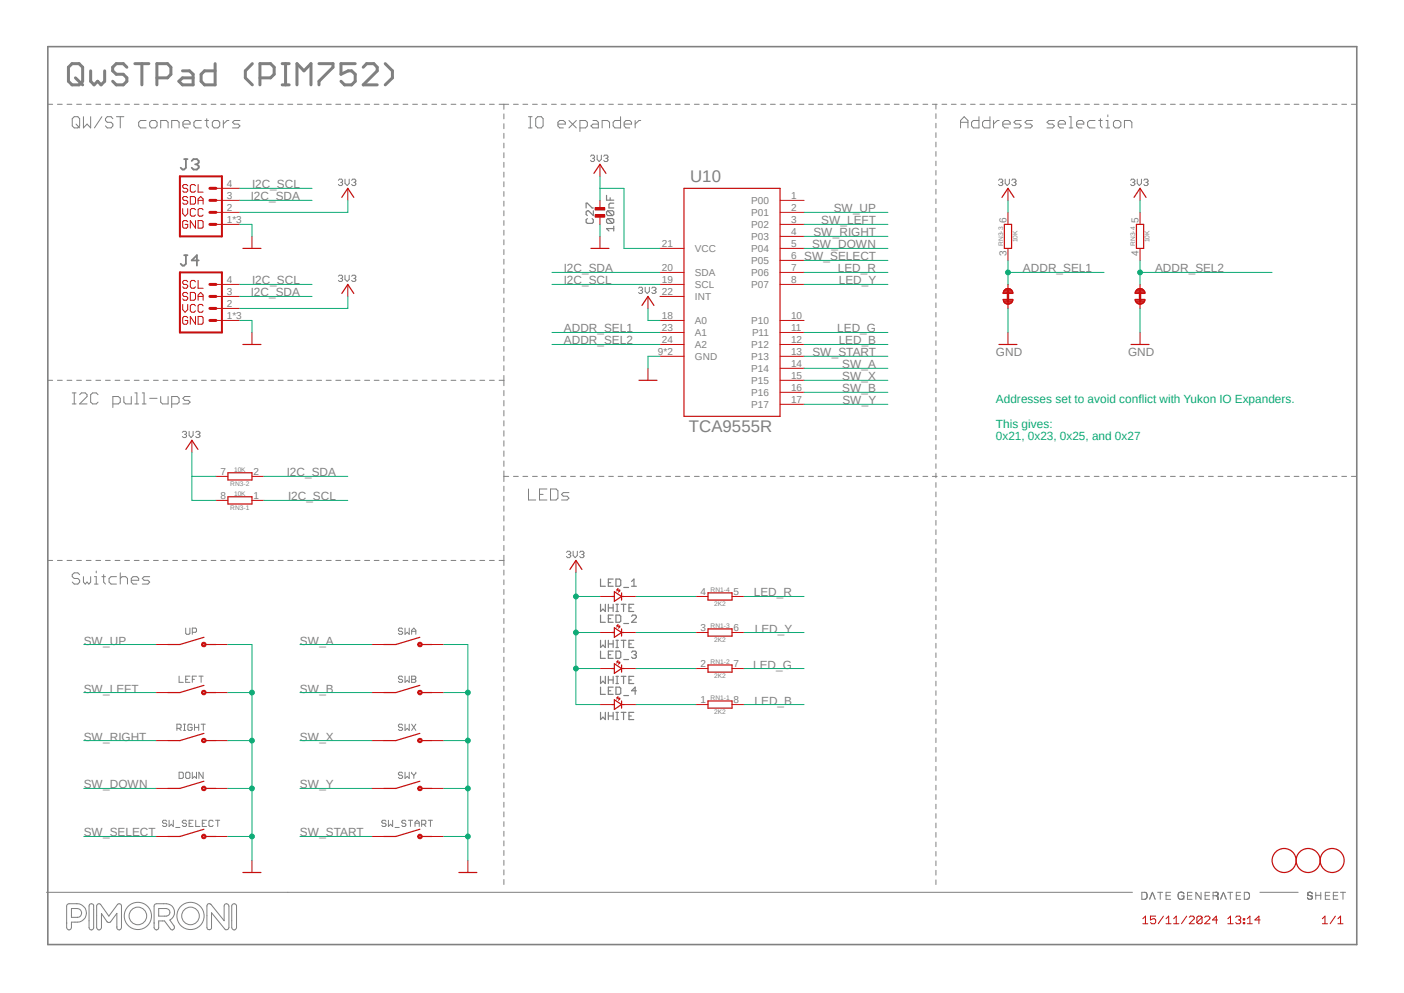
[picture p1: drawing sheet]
<svg xmlns="http://www.w3.org/2000/svg" width="297mm" height="210mm" viewBox="0 0 297 210" stroke-linecap="round" stroke-linejoin="round" font-family="sans-serif">
<path d="M9.6 9.5l277.8 190.8M287.4 9.5l-277.8 190.8" fill="none" stroke="#fff" stroke-width=".21"/>
<g fill="none" stroke="#808080" stroke-width=".21">
<path d="M10.1 22.1h1M12.1 22.1h1.1M14.2 22.1h1M15.3 25.1l.4-.4h.8l.3 .4v1.5l-.3 .5h-.8l-.4-.5zM16.1 26.2l.7 .9M16.2 22.1h1M17.7 24.7v2.4l.7-.9 .8 .9v-2.4M18.2 22.1h1.1M20.3 22.1h1M21.5 24.7l-1.5 2.4M22.3 22.1h1M23.9 25.1l-.4-.4h-.8l-.4 .4v.4l.4 .4h.8l.4 .3v.4l-.4 .5h-.8l-.4-.5"/>
<path d="M24.3 22.1h1.1M24.6 24.7h1.6M25.4 24.7v2.4M26.4 22.1h1M28.4 22.1h1M30.4 22.1h1.1M30.9 25.5h-1.2l-.4 .4v.7l.4 .5h1.2M32 25.5h.9l.3 .4v.7l-.3 .5h-.9l-.3-.5v-.7zM32.5 22.1h1M34 27.1v-1.6h1.2l.4 .4v1.2M34.5 22.1h1M36.3 27.1v-1.6h1.2l.4 .4v1.2"/>
<path d="M36.5 22.1h1M38.6 22.1h1M38.7 26.2h1.5v-.3l-.4-.4h-.7l-.4 .4v.7l.4 .5h.7M40.6 22.1h1M42.6 25.5h-1.2l-.4 .4v.7l.4 .5h1.2M42.6 22.1h1M43.3 25.5h.8M43.7 25.1v1.5l.4 .5M44.7 22.1h1M44.9 25.9l.4-.4h.8l.4 .4v.7l-.4 .5h-.8l-.4-.5zM46.7 22.1h1M47.2 25.5v1.6"/>
<path d="M48.4 25.5h-.4l-.8 .7M48.7 22.1h1M50.7 22.1h1.1M50.8 25.5h-1.2l-.4 .4 .4 .3h.8l.4 .4-.4 .5h-1.2M52.7 22.1h1.1M54.8 22.1h1M56.8 22.1h1.1M58.8 22.1h1.1M60.9 22.1h1M62.9 22.1h1.1M64.9 22.1h1.1M67 22.1h1"/>
<path d="M69 22.1h1.1M71 22.1h1.1M71.6 38.1l.2-.2h.5l.2 .2-.2 .5M72.1 38.6h.2M72.3 38.6l.2 .2-.2 .4h-.5l-.2-.2M73 37.9v.9l.4 .4 .5-.4v-.9M73.1 22.1h1M74.4 38.1l.2-.2h.5l.2 .2-.2 .5M74.8 38.6h.3M75.1 38.6l.2 .2-.2 .4h-.5l-.2-.2M75.1 22.1h1.1M77.1 22.1h1.1"/>
<path d="M79.2 22.1h1M81.2 22.1h1M83.2 22.1h1M85.3 22.1h1M87.3 22.1h1M89.3 22.1h1M91.4 22.1h1M93.4 22.1h1M95.4 22.1h1M97.5 22.1h1M99.5 22.1h1M101.5 22.1h1"/>
<path d="M103.5 22.1h1.1M105.6 22.1h2M106.6 22.1v1M106.6 24.1v1M106.6 26.2v1M106.6 28.2v1.1M106.6 30.3v1M106.6 32.3v1.1M106.6 34.3v1.1M106.6 36.4v1.1M106.6 38.4v1.1M108.6 22.1h1"/>
<path d="M110.6 22.1h1M111.8 27.1h.8M111.8 24.7h.8M112.2 24.7v2.4M112.6 22.1h1.1M113.3 25.1l.4-.4h.8l.4 .4v1.5l-.4 .5h-.8l-.4-.5zM114.6 22.1h1.1M116.7 22.1h1M118 26.2h1.6v-.3l-.4-.4h-.8l-.4 .4v.7l.4 .5h.8M118.7 22.1h1M120.4 25.5l1.5 1.6M120.7 22.1h1"/>
<path d="M121.9 25.5l-1.5 1.6M122.7 27.1h1.2l.3-.5v-.7l-.3-.4h-1.2v2.3M122.7 22.1h1M124.7 22.1h1M124.9 33.1l.2-.3h.5l.2 .3-.2 .4M125.3 33.5h.3M125.4 25.5h.8l.4 .4v1.2h-1.2l-.4-.5 .4-.4h1.2M125.6 33.5l.2 .2-.2 .5h-.5l-.2-.3M126.3 32.8v.9l.4 .5 .5-.5v-.9M126.7 22.1h1.1M127.4 27.1v-1.6h1.1l.4 .4v1.2M127.7 33.1l.2-.3h.5l.2 .3-.2 .4"/>
<path d="M128.1 33.5h.3M128.4 33.5l.2 .2-.2 .5h-.5l-.2-.3M128.8 22.1h1M130.8 22.1h1M131.3 24.7v2.4h-1.2l-.4-.5v-.7l.4-.4h1.2M132 26.2h1.6v-.3l-.4-.4h-.8l-.4 .4v.7l.4 .5h.8M132.8 22.1h1M134.4 25.5v1.6M134.8 22.1h1M135.6 25.5h-.4l-.8 .7M136.8 22.1h1M138.8 22.1h1"/>
<path d="M140.8 22.1h1.1M142.9 22.1h1M144.9 22.1h1M146.9 22.1h1M148.9 22.1h1M150.9 22.1h1M152.9 22.1h1M154.9 22.1h1.1M157 22.1h1M159 22.1h1M161 22.1h1M163 22.1h1"/>
<path d="M165 22.1h1M167 22.1h1M169 22.1h1.1M171.1 22.1h1M173.1 22.1h1M175.1 22.1h1M177.1 22.1h1M179.1 22.1h1M181.1 22.1h1.1M183.1 22.1h1M185.2 22.1h1M187.2 22.1h1"/>
<path d="M189.2 22.1h1M191.2 22.1h1M193.2 22.1h1M195.2 22.1h1.1M197.2 22.1h1M198 22.1v1M198 24v1.1M198 26.1v1M198 28.1v1M198 30.1v1M198 32v1.1M198 34.1v1"/>
<path d="M198 36.1v.9M198 38.1v1M199.3 22.1h1M201.3 22.1h1M203.2 25.9h1.6M203.2 27.1v-1.6l.8-.8 .8 .8v1.6M203.3 22.1h1M205.3 22.1h1M207.1 24.7v2.4h-1.2l-.4-.5v-.7l.4-.4h1.2M207.3 22.1h1M209.3 22.1h1.1M209.4 24.7v2.4h-1.2l-.3-.5v-.7l.3-.4h1.2"/>
<path d="M210.2 25.5v1.6M211.2 38.1l.3-.2h.4l.2 .2-.2 .5M211.3 22.1h1M211.4 25.5h-.4l-.8 .7M211.7 38.6h.2M211.9 38.6l.2 .2-.2 .4h-.4l-.3-.2M212.1 26.2h1.6v-.3l-.4-.4h-.7l-.5 .4v.7l.5 .5h.7M212.6 37.9v.9l.5 .4 .4-.4v-.9M213.4 22.1h1M214 38.1l.2-.2h.5l.2 .2-.2 .5M214.5 38.6h.2M214.7 38.6l.2 .2-.2 .4h-.5l-.2-.2"/>
<path d="M215.3 22.1h1.1M216 25.5h-1.1l-.4 .4 .4 .3h.7l.4 .4-.4 .5h-1.1M217.4 22.1h1M218.4 25.5h-1.2l-.4 .4 .4 .3h.8l.4 .4-.4 .5h-1.2M219.4 22.1h1M221.4 22.1h1M223.1 25.5h-1.2l-.4 .4 .4 .3h.8l.4 .4-.4 .5h-1.2M223.4 22.1h1.1M223.9 26.2h1.5v-.3l-.4-.4h-.8l-.3 .4v.7l.3 .5h.8M225.4 22.1h1M226.2 27.1h.7M226.2 24.7h.4v2.4"/>
<path d="M227.5 22.1h1M227.8 26.2h1.5v-.3l-.4-.4h-.8l-.3 .4v.7l.3 .5h.8M229.4 22.1h1.1M231.5 22.1h1M231.6 25.5h-1.1l-.4 .4v.7l.4 .5h1.1M232.4 25.5h.8M232.8 25.1v1.5l.4 .5M233.5 22.1h1M234 27.1h.7M234 25.5h.4v1.6M234.4 24.3v.4M235.5 22.1h1"/>
<path d="M235.5 25.9l.4-.4h.8l.4 .4v.7l-.4 .5h-.8l-.4-.5zM237.5 22.1h1M237.9 27.1v-1.6h1.2l.3 .4v1.2M239.2 38.1l.2-.2h.4l.3 .2v.3l-.3 .2M239.5 22.1h1M239.6 38.6h.2M239.8 38.6l.3 .2-.3 .4h-.4l-.2-.2M240.6 37.9v.9l.4 .4 .5-.4v-.9M241.6 22.1h1M242 38.1l.2-.2h.5l.2 .2-.2 .5M242.4 38.6h.3M242.7 38.6l.2 .2-.2 .4h-.5l-.2-.2"/>
<path d="M243.6 22.1h1M245.6 22.1h1M247.6 22.1h1M249.6 22.1h1M251.6 22.1h1M253.6 22.1h1M255.7 22.1h1M257.7 22.1h1M259.7 22.1h1M261.7 22.1h1M263.7 22.1h1M265.7 22.1h1"/>
<path d="M267.7 22.1h1M269.7 22.1h1.1M271.8 22.1h1M273.8 22.1h1M275.8 22.1h1M277.8 22.1h1M279.8 22.1h1M281.8 22.1h1M283.8 22.1h1.1M285.9 22.1h1M71.6 58.4l.2-.2h.5l.2 .2-.2 .5M72.1 58.9h.2"/>
<path d="M72.3 58.9l.2 .2-.2 .4h-.5l-.2-.2M73 58.2v.9l.4 .4 .5-.4v-.9M74.4 58.4l.2-.2h.5l.2 .2-.2 .5M74.8 58.9h.3M75.1 58.9l.2 .2-.2 .4h-.5l-.2-.2M106.6 40.5v1M106.6 42.5v1.1M106.6 44.6v1M106.6 46.7v1M106.6 48.7v1M106.6 50.7v1.1M106.6 52.8v1"/>
<path d="M106.6 54.8v1.1M106.6 56.9v1M106.6 58.9v1.1M198 40v1.1M198 42.1v1M198 44.1v.9M198 46.1v1M198 48v1.1M198 50.1v1M198 52.1v.9M198 54.1v1M198 56v1.1"/>
<path d="M198 58.1v1M106.6 61v1M106.6 63v1.1M106.6 65.1v1M106.6 67.1v1.1M106.6 69.2v1M106.6 71.2v1.1M106.6 73.3v1M106.6 75.3v1.1M106.6 77.3v1.1M106.6 79.4v2.2M135.1 61l.2-.3h.4l.2 .3-.2 .4"/>
<path d="M135.5 61.4h.2M135.7 61.4l.2 .2-.2 .5h-.4l-.2-.3M136.5 60.7v.9l.4 .5 .5-.5v-.9M137.9 61l.2-.3h.4l.3 .3-.3 .4M138.3 61.4h.2M138.5 61.4l.3 .2v.2l-.3 .3h-.4l-.2-.3M198 60.1v.9M198 62.1v1M198 64.1v1M198 66.1v1M198 68.1v.9M198 70.1v1"/>
<path d="M198 72.1v1M198 74.1v1M198 76.1v.9M198 78.1v1M10.1 80.4h1M12.1 80.4h1.1M14.2 80.4h1M15.3 85.4h.8M15.3 83.1h.8M15.7 83.1v2.3M16.2 80.4h1M16.8 83.5l.4-.4h.8l.4 .4v.4l-1.6 1.5h1.6"/>
<path d="M18.2 80.4h1.1M20.3 80.4h1M20.7 83.5l-.3-.4h-.8l-.4 .4v1.5l.4 .4h.8l.3-.4M22.3 80.4h1M23.9 85.4h1.1l.4-.4v-.8l-.4-.3h-1.1v2.3M24.3 80.4h1.1M26.2 83.9v1.1l.4 .4h1.2v-1.5M26.4 80.4h1M28.4 80.4h1M28.5 85.4h.8M28.5 83.1h.5v2.3M30.1 85.4h.8"/>
<path d="M30.1 83.1h.4v2.3M30.4 80.4h1.1M31.7 84.2h1.5M32.5 80.4h1M34 83.9v1.1l.4 .4h1.2v-1.5M34.5 80.4h1M36.3 85.4h1.2l.4-.4v-.8l-.4-.3h-1.2v2.3M36.5 80.4h1M38.6 80.4h1M38.6 91.4l.2-.2h.4l.3 .2-.3 .5M39 91.9h.2M39.2 91.9l.3 .2-.3 .4h-.4l-.2-.2"/>
<path d="M40 91.2v.9l.4 .4 .5-.4v-.9M40.2 83.9h-1.1l-.4 .3 .4 .5h.7l.4 .3-.4 .4h-1.1M40.6 80.4h1M41.4 91.4l.2-.2h.4l.3 .2v.3l-.3 .2M41.8 91.9h.2M42 91.9l.3 .2v.2l-.3 .2h-.4l-.2-.2M42.6 80.4h1M44.7 80.4h1M46.7 80.4h1M48.7 80.4h1M50.7 80.4h1.1M52.7 80.4h1.1"/>
<path d="M54.8 80.4h1M56.8 80.4h1.1M58.8 80.4h1.1M60.9 80.4h1M62.9 80.4h1.1M64.9 80.4h1.1M67 80.4h1M69 80.4h1.1M71 80.4h1.1M73.1 80.4h1M75.1 80.4h1.1M77.1 80.4h1.1"/>
<path d="M79.2 80.4h1M81.2 80.4h1M83.2 80.4h1M85.3 80.4h1M87.3 80.4h1M89.3 80.4h1M91.4 80.4h1M93.4 80.4h1M95.4 80.4h1M97.5 80.4h1M99.5 80.4h1M101.5 80.4h1"/>
<path d="M103.5 80.4h1.1M105.6 80.4h1M106.6 82.6v1.1M106.6 84.7v1.2M106.6 86.8v1.2M106.6 89v1.1M106.6 91.1v1.1M106.6 93.2v1.2M106.6 95.4v1.1M106.6 97.5v1.1M106.6 99.6v2.3M198 80.1v1"/>
<path d="M198 82.1v1M198 84.1v.9M198 86.1v1M198 88.1v1M198 90.1v1M198 92.1v.9M198 94.1v1M198 96.1v1M198 98.1v1M10.1 118.5h1M12.1 118.5h1.1M14.2 118.5h1"/>
<path d="M16.2 118.5h1M18.2 118.5h1.1M20.3 118.5h1M22.3 118.5h1M24.3 118.5h1.1M26.4 118.5h1M28.4 118.5h1M30.4 118.5h1.1M32.5 118.5h1M34.5 118.5h1M36.5 118.5h1M38.6 118.5h1"/>
<path d="M40.6 118.5h1M42.6 118.5h1M44.7 118.5h1M46.7 118.5h1M48.7 118.5h1M50.7 118.5h1.1M52.7 118.5h1.1M54.8 118.5h1M56.8 118.5h1.1M58.8 118.5h1.1M60.9 118.5h1M62.9 118.5h1.1"/>
<path d="M64.9 118.5h1.1M67 118.5h1M69 118.5h1.1M71 118.5h1.1M73.1 118.5h1M75.1 118.5h1.1M77.1 118.5h1.1M79.2 118.5h1M81.2 118.5h1M83.2 118.5h1M85.3 118.5h1M87.3 118.5h1"/>
<path d="M89.3 118.5h1M91.4 118.5h1M93.4 118.5h1M95.4 118.5h1M97.5 118.5h1M99.5 118.5h1M101.5 118.5h1M103.5 118.5h1.1M105.6 118.5h1M106.6 102.8v1.1M106.6 104.9v1.1M106.6 107v1.1"/>
<path d="M106.6 109.1v1.1M106.6 111.2v1.1M106.6 113.3v1M106.6 115.4v1.1M106.6 117.4v2.2M106.6 100.8h1M108.6 100.8h1M110.6 100.8h1M111.8 103.4v2.3h1.5M112.6 100.8h1.1M114.1 104.6h.8M114.6 100.8h1.1"/>
<path d="M115.7 103.4h-1.6v2.3h1.6M116.5 103.4h1.1l.4 .4v1.6l-.4 .3h-1.1zM116.7 100.8h1M118.7 100.8h1M119.8 116.8l.3-.2h.4l.2 .2v.3l-.2 .2M120.3 117.3h.2M120.4 104.2h-1.2l-.4 .4 .4 .3h.8l.4 .5-.4 .3h-1.2M120.5 117.3l.2 .2-.2 .4h-.4l-.3-.2M120.7 100.8h1M121.2 116.6v.9l.5 .4 .4-.4v-.9M122.6 116.8l.3-.2h.4l.2 .2-.2 .5M122.7 100.8h1"/>
<path d="M123.1 117.3h.2M123.3 117.3l.2 .2-.2 .4h-.4l-.3-.2M124.7 100.8h1M126.7 100.8h1.1M128.8 100.8h1M130.8 100.8h1M132.8 100.8h1M134.8 100.8h1M136.8 100.8h1M138.8 100.8h1M140.8 100.8h1.1M142.9 100.8h1"/>
<path d="M144.9 100.8h1M146.9 100.8h1M148.9 100.8h1M150.9 100.8h1M152.9 100.8h1M154.9 100.8h1.1M157 100.8h1M159 100.8h1M161 100.8h1M163 100.8h1M165 100.8h1M167 100.8h1"/>
<path d="M169 100.8h1.1M171.1 100.8h1M173.1 100.8h1M175.1 100.8h1M177.1 100.8h1M179.1 100.8h1M181.1 100.8h1.1M183.1 100.8h1M185.2 100.8h1M187.2 100.8h1M189.2 100.8h1M191.2 100.8h1"/>
<path d="M193.2 100.8h1M195.2 100.8h1.1M197.2 100.8h1M198 100.1v.9M198 102.1v1M198 104.1v1M198 106.1v1M198 108.1v1M198 110.1v1M198 112.1v1M198 114.1v1M198 116.1v1"/>
<path d="M198 118.1v1M199.3 100.8h1M201.3 100.8h1M203.3 100.8h1M205.3 100.8h1M207.3 100.8h1M209.3 100.8h1.1M211.3 100.8h1M213.4 100.8h1M215.3 100.8h1.1M217.4 100.8h1M219.4 100.8h1"/>
<path d="M221.4 100.8h1M223.4 100.8h1.1M225.4 100.8h1M227.5 100.8h1M229.4 100.8h1.1M231.5 100.8h1M233.5 100.8h1M235.5 100.8h1M237.5 100.8h1M239.5 100.8h1M241.6 100.8h1M243.6 100.8h1"/>
<path d="M245.6 100.8h1M247.6 100.8h1M249.6 100.8h1M251.6 100.8h1M253.6 100.8h1M255.7 100.8h1M257.7 100.8h1M259.7 100.8h1M261.7 100.8h1M263.7 100.8h1M265.7 100.8h1M267.7 100.8h1"/>
<path d="M269.7 100.8h1.1M271.8 100.8h1M273.8 100.8h1M275.8 100.8h1M277.8 100.8h1M279.8 100.8h1M281.8 100.8h1M283.8 100.8h1.1M285.9 100.8h1M39.3 132.8v1.1l.2 .3h.5l.2-.3v-1.1M40.7 133.7h.7l.2-.2v-.4l-.2-.3h-.7v1.4M85.2 133.1l-.2-.3h-.5l-.2 .5 .2 .2h.5l.2 .4-.2 .3h-.5l-.2-.3"/>
<path d="M85.7 132.8v1.4l.4-.5 .5 .5v-1.4M87.1 133.5h.9M87.1 134.2v-.9l.4-.5 .5 .5v.9M106.6 120.6v1M106.6 122.6v1.1M106.6 124.7v1M106.6 126.7v1.1M106.6 128.8v1M106.6 130.8v1.1M106.6 132.8v1.1M106.6 134.9v1M106.6 136.9v1.1"/>
<path d="M106.6 139v1M198 120.1v1M198 122.1v1M198 124.1v1M198 126.1v1M198 128.1v1M198 130.1v1M198 132.1v1M198 134.1v1M198 136.1v1M198 138.1v1M37.4 154.1h.7l.2-.3v-.4l-.2-.2h-.7v1.3"/>
<path d="M37.8 154.1l.5 .4M37.9 143v1.3h.9M38.8 153.2h.4M38.8 154.5h.4M39 153.2v1.3M39.3 143.7h.4M40.2 143h-.9v1.3h.9M40.6 153.4l-.2-.2h-.4l-.2 .2v.9l.2 .2h.4l.2-.2v-.5h-.4M40.7 143.7h.4M41.1 153.8h.9M41.1 153.2v1.3M41.6 143h-.9v1.3"/>
<path d="M42 153.2v1.3M42.1 143h.9M42.5 143v1.3M42.5 153.2h.9M43 153.2v1.3M85.2 143.2l-.2-.2h-.5l-.2 .4 .2 .3h.5l.2 .4-.2 .2h-.5l-.2-.2M85.2 153.4l-.2-.2h-.5l-.2 .2 .2 .4h.5l.2 .3-.2 .4h-.5l-.2-.2M85.7 143v1.3l.4-.4 .5 .4v-1.3M85.7 153.2v1.3l.4-.4 .5 .4v-1.3M87.1 143h.7l.2 .2-.2 .5 .2 .4-.2 .2h-.7zM87.1 143.7h.7M87.1 153.2l.9 1.3"/>
<path d="M88 153.2l-.9 1.3M106.6 141v1.1M106.6 143.1v1M106.6 145.1v1.1M106.6 147.2v1M106.6 149.2v1M106.6 151.3v1M106.6 153.3v1M106.6 155.4v1M106.6 157.4v1.1M106.6 159.4v1.1M198 140.1v1"/>
<path d="M198 142.1v1M198 144.1v1M198 146.1v1M198 148.1v1M198 150.1v1M198 152.1v1M198 154.1v1M198 156.1v1M198 158.1v1M35.3 173.7l-.2-.2h-.5l-.2 .2 .2 .4h.5l.2 .2-.2 .5h-.5l-.2-.2M35.8 173.5v1.3l.4-.5 .5 .5v-1.3M37.2 175h.9"/>
<path d="M37.9 163.3h.6l.3 .2v.9l-.3 .2h-.6zM39.3 163.5l.2-.2h.5l.2 .2v.9l-.2 .2h-.5l-.2-.2zM39.5 173.7l-.3-.2h-.4l-.2 .2v.2l.2 .2h.4l.3 .2-.3 .5h-.4l-.2-.2M40 174.1h.4M40.7 163.3v1.3l.4-.4 .5 .4v-1.3M40.9 173.5h-.9v1.3h.9M41.4 173.5v1.3h.9M42.8 174.1h.4M43 163.3v1.3l-.9-1.3v1.3M43.7 173.5h-.9v1.3h.9M45.1 173.7l-.2-.2h-.5l-.2 .2v.9l.2 .2h.5l.2-.2M45.6 173.5h.9"/>
<path d="M46.1 173.5v1.3M81.7 173.7l-.3-.2h-.4l-.2 .2 .2 .4h.4l.3 .2-.3 .5h-.4l-.2-.2M82.2 173.5v1.3l.4-.5 .5 .5v-1.3M83.6 175h.9M85.2 163.5l-.2-.2h-.5l-.2 .4 .2 .3h.5l.2 .4-.2 .2h-.5l-.2-.2M85.7 163.3v1.3l.4-.4 .5 .4v-1.3M85.9 173.7l-.3-.2h-.4l-.2 .2 .2 .4h.4l.3 .2-.3 .5h-.4l-.2-.2M86.4 173.5h.9M86.8 173.5v1.3M87.1 163.3v.2l.4 .5M87.5 164v.6M87.8 174.1h.9"/>
<path d="M87.8 174.8v-.9l.4-.4 .5 .4v.9M88 163.3v.2l-.5 .5M89.2 174.3h.7l.2-.2v-.4l-.2-.2h-.7v1.3M89.6 174.3l.5 .5M90.6 173.5h.9M91.1 173.5v1.3M106.6 161.5v1M106.6 163.5v1.1M106.6 165.6v1M106.6 167.6v1.1M106.6 169.7v1M106.6 171.7v1.1"/>
<path d="M106.6 173.8v1M106.6 175.8v1.1M106.6 177.8v1.1M106.6 179.9v1M198 160.1v1M198 162.1v1M198 164.1v1M198 166.1v1M198 168.1v1M198 170.1v1M198 172.1v1M198 174.1v1"/>
<path d="M198 176.1v1M198 178.1v1M9.8 188.7h229.8M14.1 195.2h.1M14.3 191.3l.1-.1a5.2 5.2 0 0 1 2.9 .2 1.94 1.94 0 0 1 .9 2.2 1.94 1.94 0 0 1-1.9 1.4h-1.2v1.2a.51 .51 0 0 1-.5 .5 .51 .51 0 0 1-.5-.5v-4.6zM15.1 192.2h1.2a.93 .93 0 0 1 1 .9 .93 .93 0 0 1-1 .9h-1.2zM16.3 194l.1 .1M19 191.3l.3-.2 .5 .3v4.8a.49 .49 0 0 1-.5 .5 .49 .49 0 0 1-.5-.5v-4.6zM20.6 191.3l.4-.2 .3 .2 1.7 2.5 1.8-2.5 .4-.2a.44 .44 0 0 1 .5 .5v4.6a.49 .49 0 0 1-.5 .5 .49 .49 0 0 1-.5-.5v-3l-1.3 1.7-.4 .2-.4-.2-1.1-1.7v3a.51 .51 0 0 1-.5 .5 .51 .51 0 0 1-.6-.5v-4.6zM32.6 195.2h.1M32.8 191.3l.3-.2h2.1a1.84 1.84 0 0 1 1.7 1.5 1.84 1.84 0 0 1-1 2l.9 1.2a.49 .49 0 0 1 0 .7 .49 .49 0 0 1-.7 0l-1.3-1.7h-1.2v1.4a.49 .49 0 0 1-.5 .5 .49 .49 0 0 1-.5-.5v-4.6zM33.6 192.2h1.6a.81 .81 0 0 1 .7 .8 .81 .81 0 0 1-.7 .8h-1.6z"/>
<path d="M43.9 191.3l.2-.2 .5 .2 2.8 3.4v-3.1a.51 .51 0 0 1 .5-.5 .51 .51 0 0 1 .5 .5v4.6a.51 .51 0 0 1-.3 .4 .51 .51 0 0 1-.6-.1l-2.8-3.5v3.2a.49 .49 0 0 1-.4 .4 .49 .49 0 0 1-.5-.4v-4.6zM49.2 191.3l.5-.1 .3 .4v4.6a.51 .51 0 0 1-.5 .5 .51 .51 0 0 1-.5-.5v-4.6zM106.6 181.9v1.1M106.6 184v1M106.6 186v1.1M198 180.1v1M198 182.1v1M198 184.1v1M198 186.1v1M241.6 188.7h.7l.3 .2 .1 .8-.3 .4-.8 .1zM242.3 190.2h.1M242.6 189v.1"/>
<path d="M242.6 189.8v.1M243.2 190.2l.6-1.5 .6 1.5M244.9 188.7h1.1M245.4 188.7v1.5M246.7 189.4h.9M247.6 188.7h-.9v1.5h.9M249.6 190.2h.1M249.9 189.5h.5v.7M250 188.7h.1M250.1 190.2h.1M250.2 188.8l-.5-.1-.4 .3v.8l.3 .4M250.2 188.8h.1"/>
<path d="M250.2 188.8l.2 .3M250.3 188.8h.1M250.4 190l-.3 .2h-.5M250.4 188.8v.1M250.4 189.9v.1M250.4 189.7v.2M251.2 189.4h.9M252.2 188.7h-1v1.5h1M254.1 188.7v1.5l-1.1-1.5v1.5M254.9 189.4h.9M255.9 188.7h-1v1.5h1M256.6 189.4l.8 .1"/>
<path d="M257.4 189.5h.1M257.5 189.5h.1M257.6 189.3v-.4l-.1-.2h-.9v1.5M257.6 189.6v.1M257.6 189.3v.1M257.6 189.5v.1M257.6 189.4h-.3M257.6 189.6v.2M257.6 189.7h.1M257.6 189.3h.1M257.6 190.2h.1M257.6 190l.1 .2"/>
<path d="M257.6 189.8l.1 .4M257.6 189.9l.1 .1M257.6 189.8l.1 .1M257.6 189l.1 .1M258.2 190.2l.6-1.5 .6 1.5M259.7 188.7h1.1M260.3 188.7v1.5M261.5 189.4h.9M262.5 188.7h-1v1.5h1M264 188.8h.1M264.2 188.9l.1 .3-.1 .7M264.2 188.9h.1"/>
<path d="M264.2 189.9v.1M264.2 188.9l-.3-.2h-.7v1.5h.6l.4-.2M266.5 188.7h8.1M276.6 189.7l.1 .4M276.6 188.9l.1 .3M276.6 189.1l.2 .3M276.6 188.9l.1 .1M276.7 189.3l.3 .1M276.7 190.1h.1M276.8 188.8h.1M276.8 190.1l.1 .1M276.8 189.4h.1"/>
<path d="M276.9 189.4l.6 .1M277 188.7h-.1M277.2 188.7h.1M277.2 189.4l.1 .1M277.3 190.2h.1M277.4 188.8h.1M277.4 188.8l-.5-.1-.3 .2M277.4 188.8l.2 .3M277.4 189.5l.3 .2M277.6 189.6v.3M277.6 190h.1M277.6 189.9l-.2 .3h-.6"/>
<path d="M277.6 189.8l.1 .1M278.3 189.4h1.1M278.3 188.7v1.5M279.4 188.7v1.5M280.4 189.4h.9M281.3 188.7h-.9v1.5h.9M282.1 189.4h.9M283 188.7h-.9v1.5h.9M283.5 188.7h1.1M284.1 188.7v1.5"/>
<circle cx="29.2" cy="193.7" r="2.88"/>
<circle cx="29.2" cy="193.7" r="1.86"/>
<circle cx="40.3" cy="193.7" r="2.88"/>
<circle cx="40.3" cy="193.7" r="1.86"/>
</g>
<g fill="none" stroke="#808080" stroke-width=".64">
<path d="M15.2 13.5h1.5l.8 .7v3l-.8 .7h-1.5l-.7-.7v-3zM16 16.5l1.5 1.4M19.2 15v2.2l.7 .7 .8-.7 .7 .7 .7-.7v-2.2M26.8 14.2l-.7-.7h-1.5l-.8 .7v.8l.8 .7h1.5l.7 .8v.7l-.7 .7h-1.5l-.8-.7M28.5 13.5h3M30 13.5v4.4M33.2 16.5h2.2l.8-.8v-1.5l-.8-.7h-2.2v4.4M38.6 15h1.5l.8 .7v2.2h-2.3l-.8-.7 .8-.7h2.3M45.5 13.5v4.4h-2.2l-.8-.7v-1.5l.8-.7h2.2M53.4 13.5l-1.5 1.5v1.5l1.5 1.4M55 16.5h2.2l.8-.8v-1.5l-.8-.7h-2.2v4.4M59.7 13.5h1.5"/>
<path d="M59.7 17.9h1.5M60.4 13.5v4.4M62.8 17.9v-4.4l1.5 1.5 1.5-1.5v4.4M67.5 13.5h2.9v.7l-2.9 3v.7M75.1 13.5h-3v2.2l1.6-.7h.7l.7 .7v1.5l-.7 .7h-1.5l-.8-.7M76.8 14.2l.8-.7h1.5l.7 .7v.8l-3 2.9h3M81.5 13.5l1.5 1.5v1.5l-1.5 1.4"/>
</g>
<path d="M10.1 9.9h276.9v189.9h-276.9z" fill="none" stroke="#808080" stroke-width=".34"/>
<g fill="none" stroke="#808080" stroke-width=".25">
<path d="M124 44v-1h.2l1.1 1h.2M124.2 46.2l-.2 .3v.5l.2 .2h1.1l.2-.2v-.5l-.2-.3M125.5 44.6v1l-1-1h-.3l-.2 .2v.5l.2 .3M128.3 41.3v1h1.5M128.6 44.6h1l.2 .2v.5l-.2 .3M128.6 46.2h1l.2 .3v.5l-.2 .2M128.6 46.2l-.3 .3v.5l.3 .2h1M128.6 44.6l-.3 .2v.5l.3 .3h1M128.6 46.2l1 1M128.6 44.6l1 1M129.1 41.8v.5M129.8 48.3h-1.5l.5 .6"/>
<path d="M129.8 47.8v1.1M129.8 43h-.7l-.3 .2v.8h1M127 122.5v1.5h1.1M127 127.8v1.5l.6-.5 .5 .5v-1.5M127 130.1v1.5h1.1M127 135.4v1.5l.6-.5 .5 .5v-1.5M127 137.7v1.5h1.1M128.7 127.8v1.5M128.7 135.4v1.5M128.7 128.6h1M128.7 136.2h1M128.7 123.2h.5"/>
<path d="M128.7 138.5h.5M128.7 130.9h.5M129.7 122.5h-1v1.5h1M129.7 130.1h-1v1.5h1M129.7 137.7h-1v1.5h1M129.7 127.8v1.5M129.7 135.4v1.5M130.3 129.3h.5M130.3 127.8h.5M130.3 136.9h.5M130.3 135.4h.5M130.3 122.5h.8l.2 .2v1l-.2 .3h-.8z"/>
<path d="M130.3 130.1h.8l.2 .2v1.1l-.2 .2h-.8zM130.3 137.7h.8l.2 .3v1l-.2 .2h-.8zM130.6 127.8v1.5M130.6 135.4v1.5M131.4 127.8h1M131.4 135.4h1M131.9 127.8v1.5M131.9 135.4v1.5M132 124.2h1M132 139.5h1M132 131.9h1M133.1 128.6h.5"/>
<path d="M133.1 136.2h.5M133.6 138l.3-.3h.5l.2 .3v.2l-.2 .3M133.6 124h1M133.6 123l.5-.5v1.5M133.6 130.3l.3-.2h.5l.2 .2v.3l-1 1h1M134.1 127.8h-1v1.5h1M134.1 135.4h-1v1.5h1M134.1 138.5h.3M134.4 138.5l.2 .2v.3l-.2 .2h-.5l-.3-.2M127 143v1.6l.6-.5 .5 .5v-1.6M127 145.3v1.6h1.1M127 150.7v1.5l.6-.5 .5 .5v-1.5"/>
<path d="M128.7 143v1.6M128.7 150.7v1.5M128.7 143.8h1M128.7 151.4h1M128.7 146.1h.5M129.7 145.3h-1v1.6h1M129.7 143v1.6M129.7 150.7v1.5M130.3 144.6h.5M130.3 143h.5M130.3 152.2h.5M130.3 150.7h.5"/>
<path d="M130.3 145.3h.8l.2 .3v1l-.2 .3h-.8zM130.6 143v1.6M130.6 150.7v1.5M131.4 143h1M131.4 150.7h1M131.9 143v1.6M131.9 150.7v1.5M132 147.1h1M133.1 143.8h.5M133.1 151.4h.5M134.1 143h-1v1.6h1M134.1 150.7h-1v1.5h1"/>
<path d="M134.6 146.1h-1l.8-.8v1.6"/>
</g>
<path d="M38.9 33.7h.8M39.3 33.7v1.8l-.4 .4h-.3l-.4-.4M40.6 34l.3-.3h.8l.3 .3v.4l-.3 .4M41.3 34.8h.4M41.7 34.8l.3 .3v.4l-.3 .4h-.8l-.3-.4M38.9 54h.8M39.3 54v1.8l-.4 .4h-.3l-.4-.4M42 55.1h-1.4l1.1-1.1v2.2" fill="none" stroke="#808080" stroke-width=".38"/>
<g fill="none" stroke="#c90d0c" stroke-width=".25">
<path d="M51.4 52.5h3.8M72.3 41.7l1.3-1.9 1.2 1.9M51.4 72.9h3.8M72.3 62.1l1.3-1.9 1.2 1.9M43.1 134.8l-5 1.5h-2.6M43.6 136.3h2.1"/>
<circle cx="276.7" cy="182" r="2.54"/>
<circle cx="281.8" cy="182" r="2.54"/>
</g>
<path d="M38.1 37.3h8.8v12.7h-8.8zM38.1 57.6h8.8v12.7h-8.8z" fill="none" stroke="#c90d0c" stroke-width=".42"/>
<path d="M44.4 39.8h1.3M44.4 42.4h1.3M44.4 44.9h1.3M44.4 47.5h1.3M44.4 62.7h1.3M44.4 65.2h1.3M44.4 67.8h1.3M44.4 60.2h1.3" fill="none" stroke="#c90d0c" stroke-width=".64"/>
<g fill="none" stroke="#c90d0c" stroke-width=".21">
<path d="M39.7 39.3l-.2-.3h-.6l-.2 .3v.2l.2 .3h.6l.2 .3v.3l-.2 .2h-.6l-.2-.2M41.4 39.3l-.3-.3h-.5l-.3 .3v1.1l.3 .2h.5l.3-.2M41.9 39v1.6h1.1M45.7 39.8h5.1M73.6 39.8v2.6M38.7 44.1v1.1l.5 .5 .5-.5v-1.1M39.7 46.9l-.2-.2h-.6l-.2 .2v1.1l.2 .3h.6l.2-.3v-.5h-.5M39.7 41.8l-.2-.2h-.6l-.2 .2v.3l.2 .3h.6l.2 .2v.3l-.2 .3h-.6l-.2-.3M39.7 59.6l-.2-.3h-.6l-.2 .3v.3l.2 .3h.6l.2 .2v.3l-.2 .3h-.6l-.2-.3M40.3 41.6h.8l.3 .2v1.1l-.3 .3h-.8zM41.4 44.4l-.3-.3h-.5l-.3 .3v1.1l.3 .2h.5l.3-.2M41.4 46.7v1.6l-1.1-1.6v1.6"/>
<path d="M41.4 59.6l-.3-.3h-.5l-.3 .3v1.1l.3 .3h.5l.3-.3M41.9 42.4h1.1M41.9 43.2v-1.1l.6-.5 .5 .5v1.1M41.9 46.7h.8l.3 .2v1.1l-.3 .3h-.8zM41.9 59.3v1.7h1.1M43 44.4l-.3-.3h-.5l-.3 .3v1.1l.3 .2h.5l.3-.2M45.7 47.5h5.1M45.7 44.9h5.1M45.7 42.4h5.1M53.3 50v2.5M38.7 64.4v1.1l.5 .5 .5-.5v-1.1M39.7 62.1l-.2-.3h-.6l-.2 .3v.3l.2 .3h.6l.2 .2v.3l-.2 .3h-.6l-.2-.3"/>
<path d="M39.7 67.2l-.2-.3h-.6l-.2 .3v1.1l.2 .3h.6l.2-.3v-.5h-.5M40.3 61.8h.8l.3 .3v1.1l-.3 .3h-.8zM41.4 64.7l-.3-.3h-.5l-.3 .3v1l.3 .3h.5l.3-.3M41.4 66.9v1.7l-1.1-1.7v1.7M41.9 63.5v-1.1l.6-.6 .5 .6v1.1M41.9 66.9h.8l.3 .3v1.1l-.3 .3h-.8zM41.9 62.7h1.1M43 64.7l-.3-.3h-.5l-.3 .3v1l.3 .3h.5l.3-.3M45.7 67.8h5.1M45.7 65.2h5.1M45.7 62.7h5.1M45.7 60.2h5.1"/>
<path d="M53.3 70.3v2.6M73.6 60.2v2.5M33 136.3h2.5M45.7 136.3h2.5"/>
</g>
<path d="M42.7 136l.3-.2 .5 .2v.6l-.2 .2-.6-.2-.1-.3h.3l.2-.2 .2 .2-.2 .2-.2-.2h-.3z" fill-rule="evenodd" fill="#c90d0c"/>
<path d="M42.7 136l.3-.2 .5 .2v.6l-.2 .2-.6-.2-.1-.3h.3l.2-.2 .2 .2-.2 .2-.2-.2h-.3zM33 146.5h2.5M45.7 146.5h2.5" fill="none" stroke="#c90d0c" stroke-width=".21"/>
<path d="M43.1 144.9l-5 1.6h-2.6M43.6 146.5h2.1" fill="none" stroke="#c90d0c" stroke-width=".25"/>
<path d="M42.7 146.2l.3-.2 .5 .2v.5l-.2 .2h-.3l-.4-.4h.3l.2-.3 .2 .1v.3l-.2 .1-.2-.2h-.3z" fill-rule="evenodd" fill="#c90d0c"/>
<path d="M78.7 136.3h2.5M91.4 136.3h2.5M42.7 146.2l.3-.2 .5 .2v.5l-.2 .2h-.3l-.4-.4h.3l.2-.3 .2 .1v.3l-.2 .1-.2-.2h-.3z" fill="none" stroke="#c90d0c" stroke-width=".21"/>
<path d="M88.8 134.8l-5.1 1.5h-2.5M89.3 136.3h2.1" fill="none" stroke="#c90d0c" stroke-width=".25"/>
<path d="M88.4 136l.3-.2 .5 .2v.6l-.2 .2-.6-.2-.1-.3h.3l.2-.2 .3 .2-.3 .2-.2-.2h-.3z" fill-rule="evenodd" fill="#c90d0c"/>
<path d="M88.4 136l.3-.2 .5 .2v.6l-.2 .2-.6-.2-.1-.3h.3l.2-.2 .3 .2-.3 .2-.2-.2h-.3zM78.7 166.8h2.5M91.4 166.8h2.5" fill="none" stroke="#c90d0c" stroke-width=".21"/>
<path d="M88.8 165.2l-5.1 1.6h-2.5M89.3 166.8h2.1" fill="none" stroke="#c90d0c" stroke-width=".25"/>
<path d="M88.4 166.5l.3-.2h.3l.3 .5-.1 .2-.2 .2-.6-.2-.1-.2h.3l.2-.3 .3 .3-.3 .2-.2-.2h-.3z" fill-rule="evenodd" fill="#c90d0c"/>
<path d="M33 166.8h2.5M45.7 166.8h2.5M88.4 166.5l.3-.2h.3l.3 .5-.1 .2-.2 .2-.6-.2-.1-.2h.3l.2-.3 .3 .3-.3 .2-.2-.2h-.3zM53.3 182v2.5M99 182v2.5" fill="none" stroke="#c90d0c" stroke-width=".21"/>
<path d="M43.1 165.2l-5 1.6h-2.6M43.6 166.8h2.1M51.4 184.5h3.8M97.1 184.5h3.8" fill="none" stroke="#c90d0c" stroke-width=".25"/>
<path d="M42.7 166.5l.3-.2h.3l.3 .5-.1 .2-.2 .2-.6-.2-.1-.2h.3l.2-.3 .2 .3-.2 .2-.2-.2h-.3z" fill-rule="evenodd" fill="#c90d0c"/>
<path d="M78.7 146.5h2.5M91.4 146.5h2.5M42.7 166.5l.3-.2h.3l.3 .5-.1 .2-.2 .2-.6-.2-.1-.2h.3l.2-.3 .2 .3-.2 .2-.2-.2h-.3z" fill="none" stroke="#c90d0c" stroke-width=".21"/>
<path d="M88.8 144.9l-5.1 1.6h-2.5M89.3 146.5h2.1" fill="none" stroke="#c90d0c" stroke-width=".25"/>
<path d="M88.4 146.2l.3-.2 .5 .2v.5l-.2 .2h-.3l-.4-.4h.3l.2-.3 .2 .1v.3l-.2 .1-.2-.2h-.3z" fill-rule="evenodd" fill="#c90d0c"/>
<path d="M33 156.6h2.5M45.7 156.6h2.5M88.4 146.2l.3-.2 .5 .2v.5l-.2 .2h-.3l-.4-.4h.3l.2-.3 .2 .1v.3l-.2 .1-.2-.2h-.3z" fill="none" stroke="#c90d0c" stroke-width=".21"/>
<path d="M43.1 155.1l-5 1.5h-2.6M43.6 156.6h2.1" fill="none" stroke="#c90d0c" stroke-width=".25"/>
<path d="M42.7 156.3l.3-.1 .5 .1v.6l-.2 .2-.6-.2-.1-.3h.3l.2-.2 .2 .2-.2 .2-.2-.2h-.3z" fill-rule="evenodd" fill="#c90d0c"/>
<path d="M42.7 156.3l.3-.1 .5 .1v.6l-.2 .2-.6-.2-.1-.3h.3l.2-.2 .2 .2-.2 .2-.2-.2h-.3zM78.7 156.6h2.5M91.4 156.6h2.5" fill="none" stroke="#c90d0c" stroke-width=".21"/>
<path d="M88.8 155.1l-5.1 1.5h-2.5M89.3 156.6h2.1" fill="none" stroke="#c90d0c" stroke-width=".25"/>
<path d="M88.4 156.3l.3-.1 .5 .1v.6l-.2 .2-.6-.2-.1-.3h.3l.2-.2 .3 .2-.3 .2-.2-.2h-.3z" fill-rule="evenodd" fill="#c90d0c"/>
<path d="M88.4 156.3l.3-.1 .5 .1v.6l-.2 .2-.6-.2-.1-.3h.3l.2-.2 .3 .2-.3 .2-.2-.2h-.3zM33 176.9h2.5M45.7 176.9h2.5" fill="none" stroke="#c90d0c" stroke-width=".21"/>
<path d="M43.1 175.4l-5 1.5h-2.6M43.6 176.9h2.1" fill="none" stroke="#c90d0c" stroke-width=".25"/>
<path d="M42.7 176.7l.3-.3h.3l.3 .5-.1 .3-.2 .2-.6-.2-.1-.3h.3l.2-.2 .2 .2-.2 .2-.2-.2h-.3z" fill-rule="evenodd" fill="#c90d0c"/>
<path d="M42.7 176.7l.3-.3h.3l.3 .5-.1 .3-.2 .2-.6-.2-.1-.3h.3l.2-.2 .2 .2-.2 .2-.2-.2h-.3zM78.7 176.9h2.5M91.4 176.9h2.5" fill="none" stroke="#c90d0c" stroke-width=".21"/>
<path d="M88.8 175.4l-5.1 1.5h-2.5M89.3 176.9h2.1" fill="none" stroke="#c90d0c" stroke-width=".25"/>
<path d="M88.4 176.7l.3-.3h.3l.3 .5-.1 .3-.2 .2-.6-.2-.1-.3h.3l.2-.2 .3 .2-.3 .2-.2-.2h-.3z" fill-rule="evenodd" fill="#c90d0c"/>
<g fill="none" stroke="#c90d0c" stroke-width=".21">
<path d="M126.9 34.8v2.5M126.9 42.4v1.6M126.9 45.8v1.7M213.2 44.9v2.6M213.2 52.5v2.6M241.2 44.9v2.6M241.2 52.5v2.6M40.6 93.1v2.6M45.7 105.8h2.5M45.7 100.8h2.5M53.3 105.8h2.5M53.3 100.8h2.5"/>
<path d="M121.8 118.5v2.6M126.9 126.2h2.6M126.9 133.8h2.6M130.5 124.7l.2-.2v.3zM130.5 132.3l.2-.1v.2zM130.5 139.9l.2-.1v.2zM130.7 124.5l-.2 .5M130.7 139.8l-.2 .5M130.7 132.2l-.2 .4M130.9 124.9l.2-.1v.3zM130.9 132.5l.2-.1v.3zM131.1 124.8l-.2 .5"/>
<path d="M131.1 132.4l-.2 .5M132 126.2h2.5M132 133.8h2.5M126.9 141.4h2.6M126.9 149h2.6M130.5 147.5l.2-.1v.3zM130.7 147.4l-.2 .5M130.9 140.2l.2-.2v.3zM130.9 147.8l.2-.1v.2zM131.1 140l-.2 .5M131.1 147.7l-.2 .4M132 141.4h2.5"/>
<path d="M132 149h2.5M88.4 176.7l.3-.3h.3l.3 .5-.1 .3-.2 .2-.6-.2-.1-.3h.3l.2-.2 .3 .2-.3 .2-.2-.2h-.3z"/>
</g>
<g fill="none" stroke="#c90d0c" stroke-width=".25">
<path d="M125.6 36.7l1.3-1.9 1.3 1.9M212.5 47.5h1.5v5h-1.5zM240.4 47.5h1.5v5h-1.5zM39.3 95l1.3-1.9 1.3 1.9M48.2 100h5.1v1.5h-5.1zM48.2 105.1h5.1v1.5h-5.1zM120.6 120.4l1.2-1.9 1.3 1.9M129.5 126.2h.5M129.5 133.8h.5M130 125.1l1.5 1.1-1.5 1zM130 132.8l1.5 1-1.5 1zM131.5 126.2h.5"/>
<path d="M131.5 125.4v1.5M131.5 133v1.5M131.5 133.8h.5M129.5 141.4h.5M129.5 149h.5M130 140.4l1.5 1-1.5 1zM130 148l1.5 1-1.5 1zM131.5 140.6v1.6M131.5 148.3v1.5M131.5 141.4h.5M131.5 149h.5"/>
</g>
<path d="M125.9 43.9h2v.5h-2z" fill-rule="evenodd" fill="#c90d0c"/>
<path d="M125.9 43.9h2v.5h-2z" fill="none" stroke="#c90d0c" stroke-width=".21"/>
<path d="M125.9 45.4h2v.5h-2z" fill-rule="evenodd" fill="#c90d0c"/>
<g fill="none" stroke="#c90d0c" stroke-width=".21">
<path d="M213.2 39.8v2.6M241.2 39.8v2.6M125.9 45.4h2v.5h-2zM126.9 50v2.5M139.6 57.6h5.1M139.6 52.5h5.1M165 57.6h5.1M165 42.4h5.1M165 44.9h5.1M165 47.5h5.1M165 50h5.1M165 52.5h5.1"/>
<path d="M165 55.1h5.1M137.1 62.7v2.5M137.1 77.9v2.5M139.6 60.2h5.1M139.6 62.7h5.1M139.6 67.8h5.1M139.6 70.3h5.1M139.6 72.9h5.1M139.6 75.4h5.1M165 60.2h5.1M165 67.8h5.1M165 70.3h5.1"/>
<path d="M165 72.9h5.1M165 75.4h5.1M165 77.9h5.1M213.2 70.3v2.6M241.2 70.3v2.6M165 80.4h5.1M165 83h5.1M165 85.5h5.1M147.2 133.8h2.6M147.2 126.2h2.6M154.9 133.8h2.5M154.9 126.2h2.5"/>
<path d="M147.2 149h2.6M147.2 141.4h2.6M154.9 149h2.5M154.9 141.4h2.5M241.8 194.3l.5-.5v1.6M241.8 195.4h1M244.5 193.8h-1.1v.8l.5-.3h.3l.3 .3v.5l-.3 .3h-.5l-.3-.3M246.1 193.8l-1.1 1.6M246.7 195.4h1M246.7 194.3l.5-.5v1.6M248.3 195.4h1.1M248.3 194.3l.5-.5v1.6"/>
<path d="M251 193.8l-1.1 1.6M251.6 194l.2-.2h.6l.2 .2v.3l-1 1.1h1M254.3 194v1.1l-.3 .3h-.5l-.3-.3M254.3 194l-.3-.2h-.5l-.3 .2v1.1M254.3 194l-1.1 1.1M254.8 194l.3-.2h.6l.2 .2v.3l-1.1 1.1h1.1M257.6 194.6h-1.1l.8-.8v1.6M259.8 195.4h1.1M259.8 194.3l.5-.5v1.6M261.4 194l.3-.2h.5l.3 .2v.3l-.3 .3M262 194.6h.2M262.2 194.6l.3 .2v.3l-.3 .3h-.5l-.3-.3"/>
<path d="M263 195.1h.3v.3h-.3zM263 194.3h.3v.3h-.3zM263.9 195.4h1M263.9 194.3l.5-.5v1.6M266.6 194.6h-1.1l.8-.8v1.6M279.7 195.4h1.1M279.7 194.3l.6-.5v1.6M282.5 193.8l-1.1 1.6M283 195.4h1.1M283 194.3l.6-.5v1.6"/>
</g>
<g fill="none" stroke="#c90d0c" stroke-width=".25">
<path d="M144.7 39.8h20.3v48.3h-20.3zM125 52.5h3.8M212 41.7l1.2-1.9 1.3 1.9M239.9 41.7l1.3-1.9 1.2 1.9M135.8 64.6l1.3-1.9 1.2 1.9M211.3 72.9h3.8M212.2 61.9h2M212.3 61.8h1.9M212.3 63.5h1.9M212.3 63.7h1.9M212.3 61.6l-.1 .5h2l-.1-.5M212.3 61.6h1.8"/>
<path d="M212.4 63.8h1.7M212.5 61.4h1.5M212.5 64.1h1.5M212.7 61.2l-.4 .4M212.7 61.2l.9-.1 .5 .5M212.7 61.2h1.1M212.8 64.2h.9M213.2 60.2v1.5M213.2 63.7v1.5M214.2 63.7v-.4h-2a1.03 1.03 0 0 0 .8 1 1.03 1.03 0 0 0 1.1-.5M214.2 63.7l-.1 .1M239.3 72.9h3.8"/>
<path d="M240.2 61.9h2M240.2 63.5h2M240.2 61.8h1.9M240.2 63.7v-.4h2l-.1 .4M240.2 63.7h1.9M240.2 63.7a1.04 1.04 0 0 0 1 .6 1.04 1.04 0 0 0 .9-.6M240.3 61.6l-.1 .5h2l-.1-.5M240.3 61.6h1.8M240.3 63.8h1.7M240.4 61.4h1.5M240.4 61.4l-.1 .2M240.5 64.1h1.4"/>
<path d="M240.7 61.2l.3-.2 .7 .2M240.7 61.2h1M240.7 61.2l-.3 .2M240.7 64.2h.9M241.2 60.2v1.5M241.2 63.7v1.5M241.7 61.2l.2 .2M241.9 61.4l.2 .2M135.2 80.4h3.8M149.8 125.4h5.1v1.5h-5.1zM149.8 133h5.1v1.5h-5.1zM149.8 148.3h5.1v1.5h-5.1z"/>
<path d="M149.8 140.6h5.1v1.6h-5.1z"/>
<circle cx="271.7" cy="182" r="2.54"/>
</g>
<path d="M213.2 61.7v2M241.2 61.7v2" fill="none" stroke="#c90d0c" stroke-width=".51"/>
<path d="M50.8 47.5h2.5v2.5M50.8 67.8h2.5v2.5M48.2 136.3h5.1v45.7M48.2 146.5h5.1" fill="none" stroke="#0dab76" stroke-width=".21"/>
<circle cx="53.3" cy="146.5" r=".51" fill="#0dab76"/>
<g fill="none" stroke="#0dab76" stroke-width=".21">
<path d="M48.2 166.8h5.1"/>
<circle cx="53.3" cy="146.5" r=".51"/>
</g>
<circle cx="53.3" cy="166.8" r=".51" fill="#0dab76"/>
<g fill="none" stroke="#0dab76" stroke-width=".21">
<path d="M48.2 156.6h5.1"/>
<circle cx="53.3" cy="166.8" r=".51"/>
</g>
<circle cx="53.3" cy="156.6" r=".51" fill="#0dab76"/>
<g fill="none" stroke="#0dab76" stroke-width=".21">
<path d="M48.2 176.9h5.1"/>
<circle cx="53.3" cy="156.6" r=".51"/>
</g>
<circle cx="53.3" cy="176.9" r=".51" fill="#0dab76"/>
<g fill="none" stroke="#0dab76" stroke-width=".21">
<path d="M93.9 136.3h5.1v45.7M93.9 146.5h5.1"/>
<circle cx="53.3" cy="176.9" r=".51"/>
</g>
<circle cx="99" cy="146.5" r=".51" fill="#0dab76"/>
<g fill="none" stroke="#0dab76" stroke-width=".21">
<path d="M93.9 156.6h5.1"/>
<circle cx="99" cy="146.5" r=".51"/>
</g>
<circle cx="99" cy="156.6" r=".51" fill="#0dab76"/>
<g fill="none" stroke="#0dab76" stroke-width=".21">
<path d="M93.9 166.8h5.1"/>
<circle cx="99" cy="156.6" r=".51"/>
</g>
<circle cx="99" cy="166.8" r=".51" fill="#0dab76"/>
<g fill="none" stroke="#0dab76" stroke-width=".21">
<path d="M93.9 176.9h5.1"/>
<circle cx="99" cy="166.8" r=".51"/>
</g>
<circle cx="99" cy="176.9" r=".51" fill="#0dab76"/>
<g fill="none" stroke="#0dab76" stroke-width=".21">
<path d="M50.8 39.8h15.2M50.8 42.4h15.2M73.6 42.4v2.5h-22.8M116.8 57.6h22.8M126.9 47.5v2.5M50.8 62.7h15.2M50.8 60.2h15.2M73.6 62.7v2.5h-22.8M116.8 60.2h22.8M139.6 75.4h-2.5v2.5M213.2 65.2v5.1M241.2 65.2v5.1"/>
<path d="M40.6 95.7v10.1h5.1M40.6 100.8h5.1M55.8 100.8h17.8M55.8 105.8h17.8M121.8 126.2h5.1M121.8 121.1v12.7h5.1"/>
<circle cx="99" cy="176.9" r=".51"/>
</g>
<circle cx="121.8" cy="126.2" r=".51" fill="#0dab76"/>
<g fill="none" stroke="#0dab76" stroke-width=".21">
<path d="M121.8 133.8v7.6h5.1"/>
<circle cx="121.8" cy="126.2" r=".51"/>
</g>
<circle cx="121.8" cy="133.8" r=".51" fill="#0dab76"/>
<g fill="none" stroke="#0dab76" stroke-width=".21">
<path d="M121.8 141.4v7.6h5.1"/>
<circle cx="121.8" cy="133.8" r=".51"/>
</g>
<circle cx="121.8" cy="141.4" r=".51" fill="#0dab76"/>
<g fill="none" stroke="#0dab76" stroke-width=".21">
<path d="M126.9 37.3v5.1M126.9 39.8h5.1v12.7h7.6M170.1 52.5h17.7M170.1 44.9h17.7M170.1 47.5h17.7M170.1 50h17.7M170.1 55.1h17.7M170.1 57.6h17.7M213.2 42.4v2.5M213.2 55.1v5.1M213.2 57.6h20.4M241.2 42.4v2.5"/>
<path d="M116.8 70.3h22.8M137.1 65.2v2.6h2.5M170.1 77.9h17.7M170.1 75.4h17.7M170.1 70.3h17.7M170.1 72.9h17.7M170.1 60.2h17.7M170.1 85.5h17.7M170.1 83h17.7M170.1 80.4h17.7M17.7 136.3h15.3M63.5 136.3h15.2"/>
<path d="M157.4 126.2h12.7M157.4 133.8h12.7M17.7 146.5h15.3M17.7 156.6h15.3M63.5 146.5h15.2M63.5 156.6h15.2M157.4 141.4h12.7M157.4 149h12.7M17.7 166.8h15.3M17.7 176.9h15.3M63.5 166.8h15.2M63.5 176.9h15.2"/>
<circle cx="121.8" cy="141.4" r=".51"/>
</g>
<circle cx="213.2" cy="57.6" r=".51" fill="#0dab76"/>
<g fill="none" stroke="#0dab76" stroke-width=".21">
<path d="M241.2 57.6h27.9M241.2 55.1v5.1M116.8 72.9h22.8"/>
<circle cx="213.2" cy="57.6" r=".51"/>
</g>
<circle cx="241.2" cy="57.6" r=".51" fill="#0dab76"/>
<g fill="none" stroke="#0dab76" stroke-width=".21">
<path d="M134.5 133.8h12.7M134.5 126.2h12.7M134.5 149h12.7M134.5 141.4h12.7"/>
<circle cx="241.2" cy="57.6" r=".51"/>
</g>
<path d="M16.8 121.5l-.3-.3h-.8l-.4 .3v.5l.4 .3h.8l.3 .4v.4l-.3 .4h-.8l-.4-.4M17.7 122v1.1l.3 .4 .4-.4 .4 .4 .4-.4v-1.1M20 123.5h.7M20 122h.4v1.5M20.4 120.8v.4M21.5 122h.8M21.9 121.5v1.6l.4 .4M24.6 122h-1.1l-.4 .3v.8l.4 .4h1.1M25.4 122.3l.4-.3h.8l.4 .3v1.2M25.4 121.2v2.3M27.8 122.7h1.5v-.4l-.3-.3h-.8l-.4 .3v.8l.4 .4h.8M31.7 122h-1.2l-.4 .3 .4 .4h.8l.4 .4-.4 .4h-1.2" fill="none" stroke="#808080" stroke-width=".21"/>
<g font-size="3.6" fill="#808080">
<text x="146" y="38.6">U10</text>
<text x="145.7" y="91.4">TCA9555R</text>
</g>
<g font-size="2.5" fill="#808080">
<text x="53.3" y="39.8">I2C_SCL</text>
<text x="53.1" y="42.4">I2C_SDA</text>
<text x="173.7" y="47.5">SW_LEFT</text>
<text x="176.4" y="44.9">SW_UP</text>
<text x="171.8" y="52.5">SW_DOWN</text>
<text x="172.1" y="50">SW_RIGHT</text>
<text x="119.3" y="57.6">I2C_SDA</text>
<text x="170.1" y="55.1">SW_SELECT</text>
<text x="177.3" y="57.6">LED_R</text>
<text x="216.4" y="57.6">ADDR_SEL1</text>
<text x="244.4" y="57.6">ADDR_SEL2</text>
<text x="53.1" y="62.7">I2C_SDA</text>
<text x="53.3" y="60.2">I2C_SCL</text>
<text x="119.3" y="60.2">I2C_SCL</text>
<text x="177.5" y="60.2">LED_Y</text>
<text x="119.3" y="70.3">ADDR_SEL1</text>
<text x="177.1" y="70.3">LED_G</text>
<text x="119.3" y="72.9">ADDR_SEL2</text>
<text x="171.9" y="75.4">SW_START</text>
<text x="177.4" y="72.9">LED_B</text>
<text x="178.2" y="77.9">SW_A</text>
<text x="210.7" y="75.4">GND</text>
<text x="238.6" y="75.4">GND</text>
<text x="178.2" y="83">SW_B</text>
<text x="178.2" y="80.4">SW_X</text>
<text x="178.2" y="85.5">SW_Y</text>
<text x="60.7" y="100.8">I2C_SDA</text>
<text x="61" y="105.8">I2C_SCL</text>
<text x="159.5" y="126.2">LED_R</text>
<text x="17.7" y="136.3">SW_UP</text>
<text x="63.5" y="136.3">SW_A</text>
<text x="159.7" y="133.8">LED_Y</text>
<text x="159.3" y="141.4">LED_G</text>
<text x="17.7" y="146.5">SW_LEFT</text>
<text x="63.5" y="146.5">SW_B</text>
<text x="159.6" y="149">LED_B</text>
<text x="17.7" y="156.6">SW_RIGHT</text>
<text x="63.5" y="156.6">SW_X</text>
<text x="17.7" y="166.8">SW_DOWN</text>
<text x="63.5" y="166.8">SW_Y</text>
<text x="17.7" y="176.9">SW_SELECT</text>
<text x="63.5" y="176.9">SW_START</text>
</g>
<g font-size="2.5" fill="#0dab76">
<text x="210.7" y="85.1">Addresses set to avoid conflict with Yukon IO Expanders.</text>
<text x="210.7" y="90.5">This gives:</text>
<text x="210.7" y="93.1">0x21, 0x23, 0x25, and 0x27</text>
</g>
<g font-size="2.1" fill="#808080">
<text x="48" y="39.5">4</text>
<text x="48" y="47.1">1*3</text>
<text x="48" y="44.5">2</text>
<text x="48" y="42">3</text>
<text x="158.9" y="43.1">P00</text>
<text x="158.9" y="45.7">P01</text>
<text x="167.3" y="42">1</text>
<text x="167.3" y="44.5">2</text>
<text x="167.3" y="47.1">3</text>
<text x="212.9" y="47.1" transform="rotate(-90 212.9 47.1)">6</text>
<text x="240.8" y="47.1" transform="rotate(-90 240.8 47.1)">5</text>
<text x="140" y="52.2">21</text>
<text x="147" y="53.3">VCC</text>
<text x="158.9" y="48.2">P02</text>
<text x="158.9" y="50.8">P03</text>
<text x="158.9" y="53.3">P04</text>
<text x="167.3" y="49.6">4</text>
<text x="167.3" y="52.2">5</text>
<text x="48" y="59.8">4</text>
<text x="140" y="57.2">20</text>
<text x="140" y="59.8">19</text>
<text x="147" y="58.4">SDA</text>
<text x="158.9" y="55.8">P05</text>
<text x="158.9" y="58.4">P06</text>
<text x="167.3" y="54.7">6</text>
<text x="167.3" y="57.2">7</text>
<text x="167.3" y="59.8">8</text>
<text x="212.9" y="54.1" transform="rotate(-90 212.9 54.1)">3</text>
<text x="240.8" y="54.1" transform="rotate(-90 240.8 54.1)">4</text>
<text x="48" y="64.9">2</text>
<text x="48" y="62.3">3</text>
<text x="140" y="62.3">22</text>
<text x="147" y="60.9">SCL</text>
<text x="147" y="63.5">INT</text>
<text x="158.9" y="60.9">P07</text>
<text x="48" y="67.4">1*3</text>
<text x="140" y="67.4">18</text>
<text x="140" y="69.9">23</text>
<text x="147" y="68.5">A0</text>
<text x="147" y="71.1">A1</text>
<text x="158.9" y="68.5">P10</text>
<text x="159.1" y="71.1">P11</text>
<text x="167.3" y="67.4">10</text>
<text x="167.3" y="69.9">11</text>
<text x="139.2" y="75">9*2</text>
<text x="140" y="72.5">24</text>
<text x="147" y="73.6">A2</text>
<text x="147" y="76.2">GND</text>
<text x="158.9" y="73.6">P12</text>
<text x="158.9" y="76.2">P13</text>
<text x="167.3" y="72.5">12</text>
<text x="167.3" y="75">13</text>
<text x="167.3" y="77.6">14</text>
<text x="158.9" y="78.7">P14</text>
<text x="158.9" y="81.2">P15</text>
<text x="158.9" y="83.7">P16</text>
<text x="167.3" y="80.1">15</text>
<text x="167.3" y="82.6">16</text>
<text x="158.9" y="86.3">P17</text>
<text x="167.3" y="85.2">17</text>
<text x="46.7" y="100.4">7</text>
<text x="53.6" y="100.4">2</text>
<text x="46.7" y="105.5">8</text>
<text x="53.6" y="105.5">1</text>
<text x="148.2" y="125.8">4</text>
<text x="155.2" y="125.8">5</text>
<text x="148.2" y="133.4">3</text>
<text x="155.2" y="133.4">6</text>
<text x="148.2" y="141">2</text>
<text x="155.2" y="141">7</text>
<text x="148.2" y="148.6">1</text>
<text x="155.2" y="148.6">8</text>
</g>
<g font-size="1.4" fill="#808080">
<text x="212.2" y="52" transform="rotate(-90 212.2 52)">RN3-3</text>
<text x="215.3" y="51.2" transform="rotate(-90 215.3 51.2)">10K</text>
<text x="240.2" y="52" transform="rotate(-90 240.2 52)">RN3-4</text>
<text x="243.2" y="51.2" transform="rotate(-90 243.2 51.2)">10K</text>
<text x="49.5" y="99.7">10K</text>
<text x="48.7" y="107.9">RN3-1</text>
<text x="48.7" y="102.8">RN3-2</text>
<text x="49.5" y="104.8">10K</text>
<text x="150.3" y="125.1">RN1-4</text>
<text x="151.1" y="128.2">2K2</text>
<text x="150.3" y="132.8">RN1-3</text>
<text x="151.1" y="135.8">2K2</text>
<text x="150.3" y="140.4">RN1-2</text>
<text x="151.1" y="143.4">2K2</text>
<text x="150.3" y="148">RN1-1</text>
<text x="151.1" y="151">2K2</text>
</g>
</svg>
